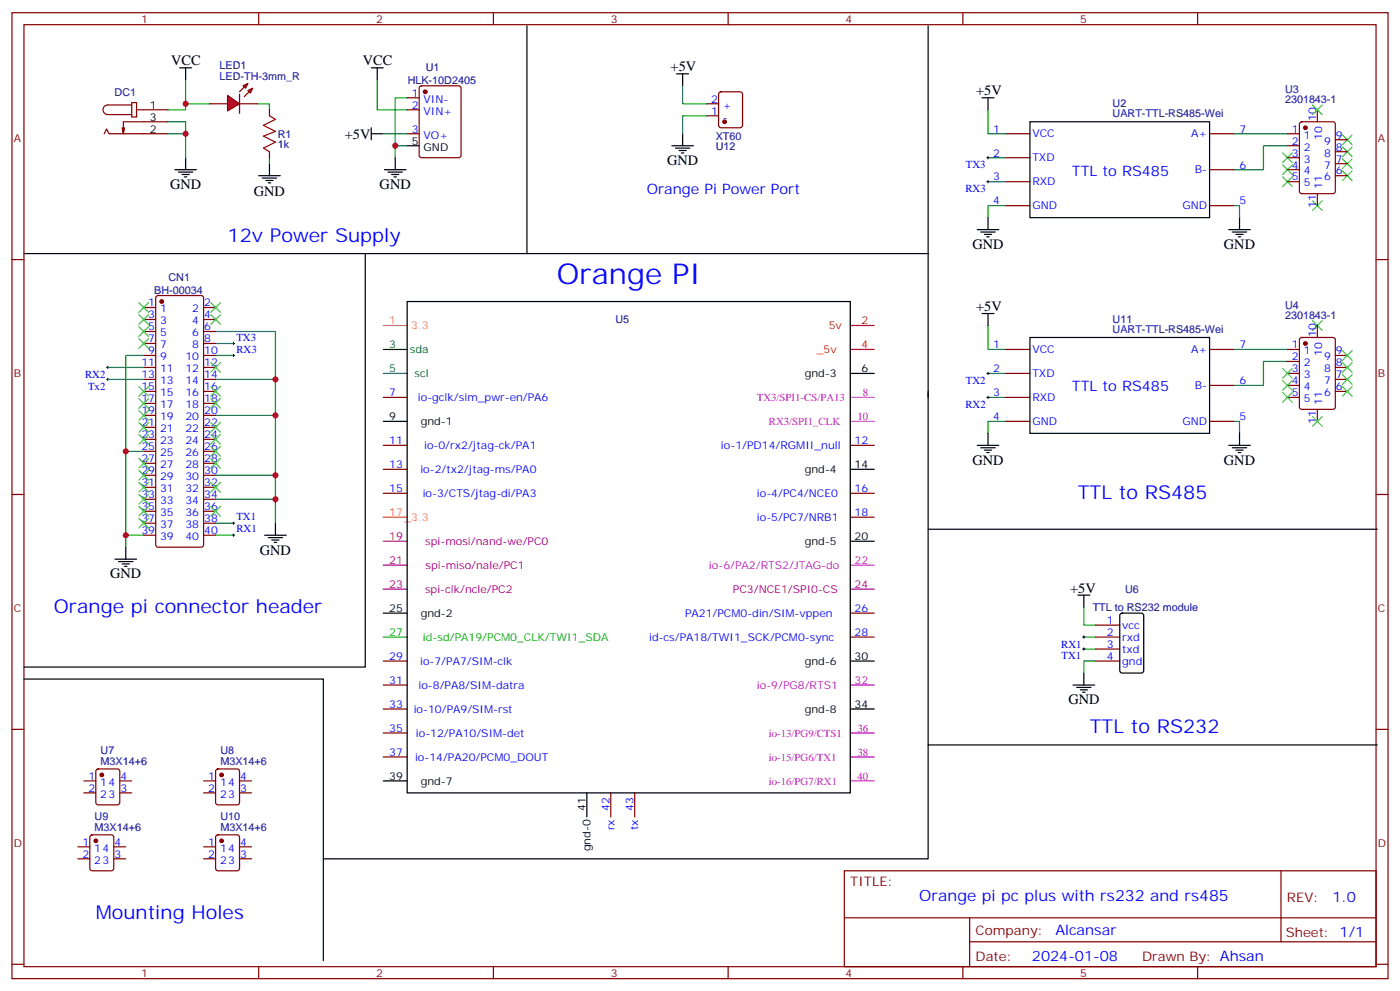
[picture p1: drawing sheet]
<svg xmlns="http://www.w3.org/2000/svg" width="412mm" height="292mm" viewBox="0 0 412 292" stroke-linecap="round" stroke-linejoin="round" font-family="sans-serif">
<g fill="none" stroke="#870000" stroke-width=".35">
<path d="M3.5 3.7h405.4v284.4h-405.4zM7.1 7.3h398.2v277.3h-398.2zM76.2 3.7v3.6M145.3 3.7v3.6M214.5 3.7v3.6M283.6 3.7v3.6M352.8 3.7v3.6M30.7 39.4l.7-1.4 .7 1.4h17.3M36.7 37.6l-.4 1.8M38.8 30.2h1.4v4.2h-1.4zM38.8 30.9h-7.1a1.41 1.41 0 0 0-1.4 1.4 1.41 1.41 0 0 0 1.4 1.4h7.1M40.2 32.3h9.2"/>
<path d="M49.4 35.8h-13.1v3.6l-.3-1.8M119.9 39.4h3.6M119.9 32.3h3.6M119.9 28.8h3.6M123.7 25.5l.5-.2h10.9l.7 .4v20l-.4 .7h-11.2l-.7-.4v-20zM296.3 39.4h7.1M356.3 39.4h7.1M379.2 39.4h3.6M383 36l.5-.2h9.1l.7 .5v20l-.4 .7h-9.4l-.7-.5v-20zM388.1 32.3v3.5M296.3 46.4h7.1M296.3 53.5h7.1"/>
<path d="M356.3 50h7.1M379.2 46.4h3.6M379.2 53.5h3.6M379.2 50h3.6M379.2 42.9h3.6M388.1 57v3.5M393.3 41.1h3.6M393.3 44.7h3.6M393.3 48.2h3.6M393.3 51.7h3.6M3.5 76.4h3.6M296.3 60.5h7.1"/>
<path d="M356.3 60.5h7.1M405.3 76.4h3.6M42.3 90.5h3.6M42.3 94.1h3.6M42.3 97.6h3.6M46.1 87.2l.5-.2h12.7l.5 .2 .2 .5v72.7l-.3 .5-.4 .2h-12.7l-.5-.3-.2-.4v-72.7zM60 90.5h3.5M60 94.1h3.5M60 97.6h3.5M42.3 101.1h3.6M42.3 104.6h3.6M42.3 108.2h3.6"/>
<path d="M42.3 111.7h3.6M42.3 115.2h3.6M42.3 118.7h3.6M60 101.1h3.5M60 104.6h3.5M60 108.2h3.5M60 111.7h3.5M60 115.2h3.5M60 118.7h3.5M112.9 117h7M42.3 139.9h3.6M42.3 136.4h3.6"/>
<path d="M42.3 132.9h3.6M42.3 129.3h3.6M42.3 122.3h3.6M42.3 125.8h3.6M60 139.9h3.5M60 136.4h3.5M60 132.9h3.5M60 129.3h3.5M60 122.3h3.5M60 125.8h3.5M112.9 131.1h7M112.9 138.1h7"/>
<path d="M250.5 131.1h7M3.5 145.6h3.6M42.3 157.6h3.6M42.3 154h3.6M42.3 150.5h3.6M42.3 147h3.6M42.3 143.4h3.6M60 157.6h3.5M60 154h3.5M60 150.5h3.5M60 147h3.5M60 143.4h3.5"/>
<path d="M112.9 145.2h7M250.5 145.2h7M250.5 152.3h7M405.3 145.6h3.6M112.9 194.6h7M250.5 187.5h7M250.5 180.5h7M322.8 184h7M322.8 187.5h7M322.8 191.1h7M322.8 194.6h7M3.5 214.7h3.6"/>
<path d="M112.9 201.6h7M112.9 208.7h7M112.9 215.8h7M405.3 214.7h3.6M24.7 229.9h3.5M24.7 233.4h3.5M28.5 226.5l.4-.2h5.7l.6 .5 .1 9.4-.5 .7h-5.9l-.6-.4-.1-9.5zM35.3 229.9h3.5M35.3 233.4h3.5M60 229.9h3.5M60 233.4h3.5M63.7 226.5l.5-.2h5.6l.7 .5 .1 9.4-.5 .7h-5.9l-.6-.4-.1-9.5z"/>
<path d="M70.6 229.9h3.5M70.6 233.4h3.5M112.9 222.8h7M179.9 233.4v7.1M187 233.4v7.1M22.9 249.3h3.6M22.9 252.8h3.6M26.7 246l.5-.3h5.6l.7 .5v9.4l-.4 .7h-5.9l-.7-.4v-9.4zM33.5 249.3h3.5M33.5 252.8h3.5M60 249.3h3.5M60 252.8h3.5"/>
<path d="M63.7 246l.5-.3h5.6l.7 .5 .1 9.4-.5 .7h-5.9l-.6-.4-.1-9.4zM70.6 249.3h3.5M70.6 252.8h3.5M248.7 256.3h156.6v28.3h-156.6zM377.3 256.4v20.8M248.7 270.2h156.5M285.6 277.2h119.6M285.6 270.2v14.1M3.5 283.8h3.6M76.2 284.6v3.5M145.3 284.6v3.5M214.5 284.6v3.5"/>
<path d="M283.6 284.6v3.5M352.8 284.6v3.5M405.3 283.8h3.6"/>
</g>
<g fill="none" stroke="#000" stroke-width=".35">
<path d="M52.9 20h3.5M54.7 20v3.5M109.4 20h3.5M111.1 20v3.5M109.4 39.4h3.5M109.4 37.6v3.5M289.3 28.8h3.5M291 28.8v3.5M303.4 35.8h52.9v28.3h-52.9zM51.5 50h6.4M52.6 50.7h4.2M53.6 51.4h2.1"/>
<path d="M54.3 52.1h.7M54.7 46.4v3.6M76.2 51.7h6.3M77.3 52.4h4.2M78.3 53.1h2.1M79 53.8h.7M79.4 48.2v3.5M113.2 50h6.4M114.3 50.7h4.2M115.4 51.4h2.1M116.1 52.1h.7M116.4 46.4v3.6"/>
<path d="M119.9 42.9h3.6M287.9 67.6h6.3M288.9 68.3h4.3M290 69h2.1M290.7 69.7h.7M291 64.1v3.5M361.9 67.6h6.4M363 68.3h4.2M364.1 69h2.1M364.8 69.7h.7M365.1 64.1v3.5M119.9 88.8h130.6v144.6h-130.6z"/>
<path d="M250.5 109.9h7M112.9 124h7M250.5 138.1h7M78 157.6h6.3M79 158.3h4.3M80.1 159h2.1M80.8 159.7h.7M81.1 154v3.6M250.5 159.3h7M33.9 164.6h6.3M34.9 165.3h4.3M36 166h2.1"/>
<path d="M36.7 166.7h.7M37 161.1v3.5M317.5 175.2h3.5M319.3 175.2v3.5M112.9 180.5h7M250.5 194.6h7M319.3 198.1v3.5M330.1 180.7l.5-.2h5.6l.6 .4 .1 16.5-.5 .7h-5.8l-.7-.4-.1-16.5zM250.5 208.7h7M316.1 201.6h6.3M317.1 202.4h4.3M318.2 203.1h2.1"/>
<path d="M318.9 203.8h.7M112.9 229.9h7M172.9 233.4v7.1"/>
</g>
<g fill="#870000" stroke="#870000" stroke-width=".35">
<circle cx="47.6" cy="88.8" r=".53"/>
<circle cx="125.2" cy="27" r=".53"/>
<circle cx="65.3" cy="228.1" r=".53"/>
<circle cx="384.5" cy="37.6" r=".53"/>
<circle cx="30" cy="228.1" r=".53"/>
<circle cx="28.2" cy="247.5" r=".53"/>
<circle cx="65.3" cy="247.5" r=".53"/>
</g>
<path d="M112.9 95.8h7" fill="none" stroke="#f63" stroke-width=".35"/>
<path d="M250.5 95.8h7M250.5 102.9h7" fill="none" stroke="#f00" stroke-width=".35"/>
<path d="M112.9 102.9h7" fill="none" stroke="#060" stroke-width=".35"/>
<path d="M112.9 109.9h7" fill="none" stroke="#063" stroke-width=".35"/>
<path d="M250.5 117h7M250.5 124h7M250.5 166.4h7M250.5 201.6h7M250.5 215.8h7M250.5 222.8h7M250.5 229.9h7" fill="none" stroke="#c0f" stroke-width=".35"/>
<path d="M112.9 152.3h7" fill="none" stroke="#f60" stroke-width=".35"/>
<path d="M112.9 159.3h7M112.9 166.4h7M112.9 173.4h7M250.5 173.4h7" fill="none" stroke="#906" stroke-width=".35"/>
<path d="M112.9 187.5h7" fill="none" stroke="#090" stroke-width=".35"/>
<g fill="none" stroke="#000" stroke-width=".29">
<path d="M290.7 46.4h.7M290.7 53.5h.7M291 46.1v.7M291 53.1v.7M31.4 111.7h.7M31.4 108.2h.7M31.7 107.8v.7M31.7 111.3v.7M68.4 104.6h.7M68.4 101.1h.7M68.8 100.8v.7M68.8 104.3v.7"/>
<path d="M68.4 157.6h.7M68.4 154h.7M68.8 153.7v.7M68.8 157.2v.7M318.9 191.1h.7M318.9 187.5h.7M319.3 187.2v.7M319.3 190.7v.7"/>
</g>
<g fill="none" stroke="#008700" stroke-width=".35">
<path d="M49.4 35.8h5.3v10.6M49.4 39.4h5.3M54.7 23.5v8.8h-5.3M54.7 30.6h7M75.8 30.6h3.6v1.7M111.1 23.5v8.8h8.8M112.9 39.4h7M119.9 28.8h-3.5v17.6M291 32.3v7.1h5.3M363.4 39.4h15.8M79.4 46.4v1.8M116.4 42.9h3.5"/>
<path d="M291 46.4h5.3M291 53.5h5.3M379.2 42.9h-7v7.1h-8.8M296.3 60.5h-5.3v3.6M363.4 60.5h1.7v3.6M63.5 97.6h17.6v14.1h-17.6M31.7 108.2h10.6M31.7 111.7h10.6M42.3 104.6h-5.3v28.3M63.5 101.1h5.3M63.5 104.6h5.3M81.1 111.7v10.6h-17.6"/>
<path d="M42.3 132.9h-5.3v24.7M81.1 122.3v17.6h-17.6M81.1 139.9v7.1h-17.6M42.3 157.6h-5.3v3.5M63.5 154h5.3M63.5 157.6h5.3M81.1 147v7M319.3 178.7v5.3h3.5M319.3 187.5h3.5M319.3 191.1h3.5M322.8 194.6h-3.5v3.5"/>
</g>
<g fill="none" stroke="#3c3" stroke-width=".35">
<path d="M386.6 30.9l2.9 2.8M389.5 30.9l-2.9 2.8M395.5 39.7l2.8 2.8M398.3 39.7l-2.8 2.8M377.8 45l2.8 2.8M377.8 48.5l2.8 2.9M377.8 52.1l2.8 2.8M380.6 45l-2.8 2.8M380.6 48.5l-2.8 2.9M380.6 52.1l-2.8 2.8M386.6 59.1l2.9 2.8M389.5 59.1l-2.9 2.8"/>
<path d="M395.5 50.3l2.8 2.8M395.5 46.8l2.8 2.8M395.5 43.3l2.8 2.8M398.3 50.3l-2.8 2.8M398.3 46.8l-2.8 2.8M398.3 43.3l-2.8 2.8M40.9 89.1l2.8 2.8M40.9 92.6l2.8 2.9M40.9 96.2l2.8 2.8M40.9 99.7l2.8 2.8M43.7 89.1l-2.8 2.8M43.7 92.6l-2.8 2.9"/>
<path d="M43.7 96.2l-2.8 2.8M43.7 99.7l-2.8 2.8M62.1 89.1l2.8 2.8M62.1 92.6l2.8 2.9M64.9 89.1l-2.8 2.8M64.9 92.6l-2.8 2.9M40.9 113.8l2.8 2.8M40.9 117.3l2.8 2.9M43.7 113.8l-2.8 2.8M43.7 117.3l-2.8 2.9M62.1 106.8l2.8 2.8M62.1 113.8l2.8 2.8"/>
<path d="M62.1 117.3l2.8 2.9M64.9 106.8l-2.8 2.8M64.9 113.8l-2.8 2.8M64.9 117.3l-2.8 2.9M40.9 120.9l2.8 2.8M40.9 127.9l2.8 2.8M40.9 124.4l2.8 2.8M40.9 135l2.8 2.8M40.9 138.5l2.8 2.8M43.7 127.9l-2.8 2.8M43.7 135l-2.8 2.8M43.7 138.5l-2.8 2.8"/>
<path d="M43.7 120.9l-2.8 2.8M43.7 124.4l-2.8 2.8M62.1 124.4l2.8 2.8M62.1 127.9l2.8 2.8M62.1 131.4l2.8 2.9M62.1 135l2.8 2.8M64.9 124.4l-2.8 2.8M64.9 127.9l-2.8 2.8M64.9 131.4l-2.8 2.9M64.9 135l-2.8 2.8M40.9 142l2.8 2.9M40.9 145.6l2.8 2.8"/>
<path d="M40.9 149.1l2.8 2.8M40.9 152.6l2.8 2.8M43.7 149.1l-2.8 2.8M43.7 152.6l-2.8 2.8M43.7 142l-2.8 2.9M43.7 145.6l-2.8 2.8M62.1 142l2.8 2.9M62.1 149.1l2.8 2.8M64.9 142l-2.8 2.9M64.9 149.1l-2.8 2.8"/>
</g>
<g fill="#f00" stroke="#870000" stroke-width=".35">
<path d="M67 28.1l3.6 2.5-3.6 2.1z"/>
<path d="M70.6 27.7v5.7z"/>
</g>
<g fill="#870000" stroke="#870000" stroke-width=".35">
<path d="M70.6 27l1.4-1.4z"/>
<path d="M73.4 27l-1.4 1.4z"/>
</g>
<g fill="#f00" stroke="#870000" stroke-width=".35">
<path d="M71.6 25.3l1.4-.7-.7 1.4z"/>
<path d="M73 26.7l1.4-.7-.7 1.4z"/>
</g>
<g fill="none" stroke="#870000" stroke-width=".35">
<path d="M61.7 30.6h5.3M70.6 30.6h5.2M79.4 32.3v1.8M208.1 30.6h3.6M208.1 34.1h3.6M211.9 27.2l.5-.2h5.6l.7 .5v9.4l-.4 .7h-5.9l-.7-.5v-9.4zM79.4 44.7v1.7M383 99.5l.5-.2h9.1l.7 .5v20l-.4 .7h-9.4l-.7-.5v-20zM388.1 95.8v3.5M296.3 117h7.1M296.3 109.9h7.1M296.3 102.9h7.1"/>
<path d="M356.3 113.5h7.1M356.3 102.9h7.1M379.2 117h3.6M379.2 113.5h3.6M379.2 109.9h3.6M379.2 106.4h3.6M379.2 102.9h3.6M393.3 104.6h3.6M393.3 108.2h3.6M393.3 111.7h3.6M393.3 115.2h3.6M296.3 124h7.1"/>
<path d="M356.3 124h7.1M388.1 120.5v3.5"/>
</g>
<path d="M79.4 34.1l1.7 1-3.5 1.8 3.5 1.8-3.5 1.4 3.5 1.7-3.5 1.8 1.8 1.1" fill="none" stroke="#a10000" stroke-width=".35"/>
<g fill="none" stroke="#000" stroke-width=".35">
<path d="M155.2 7.6v67h-148.1M273.4 7.6v67M199.3 21.7h3.5M201.1 21.7v3.6M201.1 39.4v3.5M197.9 42.9h6.4M199 43.6h4.2M200 44.3h2.1M200.7 45h.7M107.6 74.6v121.8h-100.5M155.2 74.6h118.2M273.4 74.6v42.4"/>
<path d="M289.3 92.3h3.5M291 92.3v3.5M303.4 99.3h52.9v28.3h-52.9zM273.4 115.2v104.1h132.3M287.9 131.1h6.3M288.9 131.8h4.3M290 132.5h2.1M290.7 133.2h.7M291 127.6v3.5M361.9 131.1h6.4M363 131.8h4.2M364.1 132.5h2.1"/>
<path d="M364.8 133.2h.7M365.1 127.6v3.5M273.4 155.8h132.3M7.1 199.9h88.1v82.9M273.4 219.3v33.5h-178.2"/>
</g>
<g fill="none" stroke="#3c3" stroke-width=".35">
<path d="M386.6 94.4l2.9 2.8M389.5 94.4l-2.9 2.8M377.8 115.6l2.8 2.8M377.8 112l2.8 2.9M377.8 108.5l2.8 2.8M380.6 115.6l-2.8 2.8M380.6 112l-2.8 2.9M380.6 108.5l-2.8 2.8M395.5 106.8l2.8 2.8M395.5 103.2l2.8 2.8M395.5 110.3l2.8 2.8M395.5 113.8l2.8 2.8"/>
<path d="M398.3 106.8l-2.8 2.8M398.3 103.2l-2.8 2.8M398.3 110.3l-2.8 2.8M398.3 113.8l-2.8 2.8M386.6 122.6l2.9 2.8M389.5 122.6l-2.9 2.8"/>
</g>
<path d="M201.1 25.3v5.3h7M208.1 34.1h-7v5.3M291 95.8v7.1h5.3M291 117h5.3M291 109.9h5.3M363.4 102.9h15.8M379.2 106.4h-7v7.1h-8.8M296.3 124h-5.3v3.6M363.4 124h1.7v3.6" fill="none" stroke="#008700" stroke-width=".35"/>
<g fill="#870000" stroke="#870000" stroke-width=".35">
<circle cx="384.5" cy="101.1" r=".53"/>
<circle cx="213.4" cy="35.8" r=".53"/>
</g>
<path d="M290.7 117h.7M290.7 109.9h.7M291 109.6v.7M291 116.6v.7" fill="none" stroke="#000" stroke-width=".29"/>
<g fill="#c00">
<circle cx="116.4" cy="42.9" r=".88"/>
<circle cx="54.7" cy="39.4" r=".88"/>
<circle cx="81.1" cy="111.7" r=".88"/>
<circle cx="81.1" cy="122.3" r=".88"/>
<circle cx="81.1" cy="139.9" r=".88"/>
<circle cx="81.1" cy="147" r=".88"/>
<circle cx="37" cy="157.6" r=".88"/>
<circle cx="37" cy="132.9" r=".88"/>
<circle cx="54.7" cy="30.6" r=".88"/>
</g>
<text font-size="8.5" fill="#00f" x="164" y="83.5">Orange PI</text>
<g font-size="5.6" fill="#00f">
<text x="67" y="71.1">12v Power Supply</text>
<text x="317.5" y="147">TTL to RS485</text>
<text x="15.9" y="180.5">Orange pi connector header</text>
<text x="321" y="215.8">TTL to RS232</text>
<text x="28.2" y="270.4">Mounting Holes</text>
</g>
<text font-size="4.6" fill="#00f" x="270.8" y="265.4">Orange pi pc plus with rs232 and rs485</text>
<g font-size="4.2">
<text x="50.4" y="19.3">VCC</text>
<text x="106.9" y="19.3">VCC</text>
<text x="197.6" y="21">+5V</text>
<text x="287.5" y="28.1">+5V</text>
<text x="101.5" y="40.8">+5V</text>
<text x="196.5" y="48.5">GND</text>
<text x="50.1" y="55.6">GND</text>
<text x="74.8" y="57.8">GND</text>
<text x="111.8" y="55.6">GND</text>
<text x="286.5" y="73.2">GND</text>
<text x="360.5" y="73.2">GND</text>
<text x="287.5" y="91.6">+5V</text>
<text x="286.5" y="136.7">GND</text>
<text x="360.5" y="136.7">GND</text>
<text x="76.5" y="163.5">GND</text>
<text x="32.5" y="170.3">GND</text>
<text x="315.3" y="174.5">+5V</text>
<text x="314.7" y="207.3">GND</text>
</g>
<g font-size="4.2" fill="#00f">
<text x="315.7" y="51.7">TTL to RS485</text>
<text x="190.5" y="57">Orange Pi Power Port</text>
<text x="315.7" y="115.2">TTL to RS485</text>
<text x="392.5" y="265.6">1.0</text>
<text x="310.9" y="275.2">Alcansar</text>
<text x="304" y="283">2024-01-08</text>
</g>
<g font-size="3.9" fill="#800">
<text x="250.5" y="260.9">TITLE:</text>
<text x="379.1" y="265.6">REV:</text>
<text x="287.4" y="275.1">Company:</text>
<text x="378.7" y="275.7">Sheet: 1/1</text>
<text x="287.4" y="282.8">Date:</text>
<text x="336.4" y="282.9">Drawn By: Ahsan</text>
</g>
<g font-size="3.2" fill="#800">
<text x="41.6" y="6.7">1</text>
<text x="110.8" y="6.7">2</text>
<text x="179.9" y="6.7">3</text>
<text x="249.1" y="6.7">4</text>
<text x="318.2" y="6.7">5</text>
<text x="4.1" y="41.8">A</text>
<text x="405.9" y="41.8">A</text>
<text x="4.1" y="111">B</text>
<text x="405.9" y="111">B</text>
<text x="4.1" y="180.1">C</text>
<text x="405.9" y="180.1">C</text>
<text x="4.1" y="249.3">D</text>
<text x="405.9" y="249.3">D</text>
<text x="41.6" y="287.5">1</text>
<text x="110.8" y="287.5">2</text>
<text x="179.9" y="287.5">3</text>
<text x="249.1" y="287.5">4</text>
<text x="318.2" y="287.5">5</text>
</g>
<g font-size="3.2" fill="#000080">
<text x="64.7" y="23.5">LED-TH-3mm_R</text>
<text x="64.7" y="20.3">LED1</text>
<text x="125.4" y="20.9">U1</text>
<text x="33.8" y="28.2">DC1</text>
<text x="120.1" y="24.7">HLK-10D2405</text>
<text x="378.5" y="27.3">U3</text>
<text x="327.8" y="34.6">UART-TTL-RS485-Wei</text>
<text x="327.8" y="31.5">U2</text>
<text x="378.5" y="30.4">2301843-1</text>
<text x="81.8" y="40.5">R1</text>
<text x="210.8" y="41.1">XT60</text>
<text x="81.8" y="43.7">1k</text>
<text x="210.8" y="44.1">U12</text>
<text x="49.6" y="82.7">CN1</text>
<text x="45.4" y="86.5">BH-00034</text>
<text x="181.3" y="95.2">U5</text>
<text x="327.8" y="95">U11</text>
<text x="378.5" y="93.9">2301843-1</text>
<text x="378.5" y="90.8">U4</text>
<text x="327.8" y="98.1">UART-TTL-RS485-Wei</text>
<text x="321.9" y="179.9">TTL to RS232 module</text>
<text x="331.4" y="174.6">U6</text>
<text x="29.6" y="225.2">M3X14+6</text>
<text x="29.6" y="222">U7</text>
<text x="64.9" y="225.2">M3X14+6</text>
<text x="64.9" y="222">U8</text>
<text x="27.9" y="244.6">M3X14+6</text>
<text x="27.9" y="241.4">U9</text>
<text x="64.9" y="244.6">M3X14+6</text>
<text x="64.9" y="241.4">U10</text>
</g>
<g font-size="3.2" fill="#00f">
<text x="121.3" y="28.4">1</text>
<text x="121.3" y="32">2</text>
<text x="124.8" y="30.2">VIN-</text>
<text x="124.8" y="33.7">VIN+</text>
<text x="209.5" y="33.7">1</text>
<text x="209.5" y="30.2">2</text>
<text x="213" y="35.5">-</text>
<text x="213" y="32">+</text>
<text x="387.7" y="35.7" transform="rotate(-90 387.7 35.7)">10</text>
<text x="121.3" y="39">3</text>
<text x="124.8" y="40.8">VO+</text>
<text x="292.6" y="39">1</text>
<text x="304.1" y="40.4">VCC</text>
<text x="350.8" y="40.4">A+</text>
<text x="365.1" y="39">7</text>
<text x="380.6" y="39">1</text>
<text x="384.1" y="40.8">1</text>
<text x="389.5" y="41.2" transform="rotate(-90 389.5 41.2)">10</text>
<text x="393.5" y="40.8">9</text>
<text x="292.6" y="46.1">2</text>
<text x="304.1" y="47.5">TXD</text>
<text x="380.6" y="46.1">3</text>
<text x="380.6" y="42.5">2</text>
<text x="384.1" y="47.8">3</text>
<text x="384.1" y="44.3">2</text>
<text x="390" y="42.5">9</text>
<text x="390" y="46.1">8</text>
<text x="393.5" y="44.3">8</text>
<text x="393.5" y="47.8">7</text>
<text x="284.5" y="49.4">TX3</text>
<text x="292.6" y="53.1">3</text>
<text x="352" y="51">B-</text>
<text x="365.1" y="49.6">6</text>
<text x="380.6" y="53.1">5</text>
<text x="380.6" y="49.6">4</text>
<text x="384.1" y="51.4">4</text>
<text x="390" y="49.6">7</text>
<text x="390" y="53.1">6</text>
<text x="393.5" y="51.4">6</text>
<text x="284.4" y="56.6">RX3</text>
<text x="304.1" y="54.5">RXD</text>
<text x="384.1" y="54.9">5</text>
<text x="389.5" y="55.7" transform="rotate(-90 389.5 55.7)">11</text>
<text x="292.6" y="60.2">4</text>
<text x="304.1" y="61.6">GND</text>
<text x="348.3" y="61.6">GND</text>
<text x="365.1" y="60.2">5</text>
<text x="387.7" y="61.2" transform="rotate(-90 387.7 61.2)">11</text>
<text x="43.7" y="90.2">1</text>
<text x="43.7" y="93.7">3</text>
<text x="47.2" y="91.9">1</text>
<text x="47.2" y="95.5">3</text>
<text x="56.7" y="95.5">4</text>
<text x="56.7" y="91.9">2</text>
<text x="60.1" y="93.7">4</text>
<text x="60.1" y="90.2">2</text>
<text x="43.7" y="97.2">5</text>
<text x="43.7" y="100.8">7</text>
<text x="47.2" y="99">5</text>
<text x="56.7" y="99">6</text>
<text x="60.1" y="100.8">8</text>
<text x="60.1" y="97.2">6</text>
<text x="69.6" y="100.3">TX3</text>
<text x="387.7" y="99.2" transform="rotate(-90 387.7 99.2)">10</text>
<text x="41.7" y="107.8">11</text>
<text x="43.7" y="104.3">9</text>
<text x="47.2" y="102.5">7</text>
<text x="47.2" y="106">9</text>
<text x="54.6" y="106">10</text>
<text x="56.7" y="102.5">8</text>
<text x="60.1" y="107.8">12</text>
<text x="60.1" y="104.3">10</text>
<text x="69.6" y="103.8">RX3</text>
<text x="292.6" y="102.5">1</text>
<text x="304.1" y="103.9">VCC</text>
<text x="350.8" y="103.9">A+</text>
<text x="365.1" y="102.5">7</text>
<text x="380.6" y="106">2</text>
<text x="380.6" y="102.5">1</text>
<text x="384.1" y="107.8">2</text>
<text x="384.1" y="104.3">1</text>
<text x="389.5" y="104.7" transform="rotate(-90 389.5 104.7)">10</text>
<text x="390" y="106">9</text>
<text x="393.5" y="104.3">9</text>
<text x="393.5" y="107.8">8</text>
<text x="25.1" y="111.2">RX2</text>
<text x="41.7" y="111.3">13</text>
<text x="47.2" y="109.6">11</text>
<text x="47.2" y="113.1">13</text>
<text x="54.6" y="113.1">14</text>
<text x="54.6" y="109.6">12</text>
<text x="60.1" y="111.3">14</text>
<text x="284.5" y="112.9">TX2</text>
<text x="292.6" y="109.6">2</text>
<text x="304.1" y="111">TXD</text>
<text x="365.1" y="113.1">6</text>
<text x="380.6" y="113.1">4</text>
<text x="380.6" y="109.6">3</text>
<text x="384.1" y="111.3">3</text>
<text x="390" y="109.6">8</text>
<text x="390" y="113.1">7</text>
<text x="393.5" y="111.3">7</text>
<text x="25.9" y="114.8">Tx2</text>
<text x="41.7" y="114.9">15</text>
<text x="41.7" y="118.4">17</text>
<text x="47.2" y="116.6">15</text>
<text x="54.6" y="116.6">16</text>
<text x="60.1" y="118.4">18</text>
<text x="60.1" y="114.9">16</text>
<text x="114.7" y="116.6">7</text>
<text x="123.1" y="118">io-gclk/sim_pwr-en/PA6</text>
<text x="292.6" y="116.6">3</text>
<text x="304.1" y="118">RXD</text>
<text x="352" y="114.5">B-</text>
<text x="380.6" y="116.6">5</text>
<text x="384.1" y="118.4">5</text>
<text x="384.1" y="114.9">4</text>
<text x="389.5" y="119.2" transform="rotate(-90 389.5 119.2)">11</text>
<text x="390" y="116.6">6</text>
<text x="393.5" y="114.9">6</text>
<text x="41.7" y="121.9">19</text>
<text x="41.7" y="125.4">21</text>
<text x="47.2" y="120.2">17</text>
<text x="47.2" y="123.7">19</text>
<text x="54.6" y="123.7">20</text>
<text x="54.6" y="120.2">18</text>
<text x="60.1" y="125.4">22</text>
<text x="60.1" y="121.9">20</text>
<text x="284.4" y="120.1">RX2</text>
<text x="292.6" y="123.7">4</text>
<text x="304.1" y="125.1">GND</text>
<text x="348.3" y="125.1">GND</text>
<text x="365.1" y="123.7">5</text>
<text x="387.7" y="124.7" transform="rotate(-90 387.7 124.7)">11</text>
<text x="41.7" y="129">23</text>
<text x="47.2" y="127.2">21</text>
<text x="47.2" y="130.7">23</text>
<text x="54.6" y="130.7">24</text>
<text x="54.6" y="127.2">22</text>
<text x="60.1" y="129">24</text>
<text x="114.7" y="130.7">11</text>
<text x="251.7" y="130.7">12</text>
<text x="41.7" y="132.5">25</text>
<text x="41.7" y="136">27</text>
<text x="47.2" y="134.3">25</text>
<text x="47.2" y="137.8">27</text>
<text x="54.6" y="137.8">28</text>
<text x="54.6" y="134.3">26</text>
<text x="60.1" y="136">28</text>
<text x="60.1" y="132.5">26</text>
<text x="114.7" y="137.8">13</text>
<text x="124.9" y="132.2">io-0/rx2/jtag-ck/PA1</text>
<text x="212.4" y="132.2">io-1/PD14/RGMII_null</text>
<text x="41.7" y="139.6">29</text>
<text x="41.7" y="143.1">31</text>
<text x="47.2" y="141.3">29</text>
<text x="54.6" y="141.3">30</text>
<text x="60.1" y="143.1">32</text>
<text x="60.1" y="139.6">30</text>
<text x="123.8" y="139.2">io-2/tx2/jtag-ms/PA0</text>
<text x="41.7" y="146.6">33</text>
<text x="47.2" y="144.9">31</text>
<text x="47.2" y="148.4">33</text>
<text x="54.6" y="148.4">34</text>
<text x="54.6" y="144.9">32</text>
<text x="60.1" y="146.6">34</text>
<text x="114.7" y="144.9">15</text>
<text x="124.5" y="146.3">io-3/CTS/jtag-di/PA3</text>
<text x="223" y="146.3">io-4/PC4/NCE0</text>
<text x="251.7" y="144.9">16</text>
<text x="41.7" y="150.1">35</text>
<text x="41.7" y="153.7">37</text>
<text x="47.2" y="151.9">35</text>
<text x="47.2" y="155.4">37</text>
<text x="54.6" y="155.4">38</text>
<text x="54.6" y="151.9">36</text>
<text x="60.1" y="153.7">38</text>
<text x="60.1" y="150.1">36</text>
<text x="69.6" y="153.2">TX1</text>
<text x="223" y="153.3">io-5/PC7/NRB1</text>
<text x="251.7" y="151.9">18</text>
<text x="41.7" y="157.2">39</text>
<text x="47.2" y="159">39</text>
<text x="54.6" y="159">40</text>
<text x="60.1" y="157.2">40</text>
<text x="69.6" y="156.7">RX1</text>
<text x="201.8" y="181.5">PA21/PCM0-din/SIM-vppen</text>
<text x="251.7" y="180.1">26</text>
<text x="326.1" y="183.7">1</text>
<text x="330.6" y="185.1">vcc</text>
<text x="191.2" y="188.6">id-cs/PA18/TWI1_SCK/PCM0-sync</text>
<text x="251.7" y="187.2">28</text>
<text x="312.6" y="190.6">RX1</text>
<text x="326.1" y="187.2">2</text>
<text x="326.1" y="190.7">3</text>
<text x="330.6" y="188.6">rxd</text>
<text x="114.7" y="194.2">29</text>
<text x="123.7" y="195.7">io-7/PA7/SIM-clk</text>
<text x="312.7" y="194.1">TX1</text>
<text x="326.1" y="194.2">4</text>
<text x="330.6" y="192.1">txd</text>
<text x="330.6" y="195.7">gnd</text>
<text x="114.7" y="201.3">31</text>
<text x="123.3" y="202.7">io-8/PA8/SIM-datra</text>
<text x="114.7" y="208.4">33</text>
<text x="121.9" y="209.8">io-10/PA9/SIM-rst</text>
<text x="114.7" y="215.4">35</text>
<text x="122.5" y="216.8">io-12/PA10/SIM-det</text>
<text x="114.7" y="222.5">37</text>
<text x="122.3" y="223.9">io-14/PA20/PCM0_DOUT</text>
<text x="26" y="233">2</text>
<text x="26" y="229.5">1</text>
<text x="29.5" y="231.3">14</text>
<text x="35.5" y="229.5">4</text>
<text x="35.5" y="233">3</text>
<text x="61.3" y="233">2</text>
<text x="61.3" y="229.5">1</text>
<text x="64.8" y="231.3">14</text>
<text x="70.7" y="229.5">4</text>
<text x="70.7" y="233">3</text>
<text x="29.5" y="234.8">23</text>
<text x="64.8" y="234.8">23</text>
<text x="179.6" y="238.7" transform="rotate(-90 179.6 238.7)">42</text>
<text x="186.6" y="238.7" transform="rotate(-90 186.6 238.7)">43</text>
<text x="181" y="244.4" transform="rotate(-90 181 244.4)">rx</text>
<text x="188" y="244.3" transform="rotate(-90 188 244.3)">tx</text>
<text x="24.3" y="248.9">1</text>
<text x="27.8" y="250.7">14</text>
<text x="33.7" y="248.9">4</text>
<text x="61.3" y="248.9">1</text>
<text x="64.8" y="250.7">14</text>
<text x="70.7" y="248.9">4</text>
<text x="24.3" y="252.4">2</text>
<text x="27.8" y="254.2">23</text>
<text x="33.7" y="252.4">3</text>
<text x="61.3" y="252.4">2</text>
<text x="64.8" y="254.2">23</text>
<text x="70.7" y="252.4">3</text>
</g>
<g font-size="3.2">
<text x="44.1" y="35.5">3</text>
<text x="44.1" y="32">1</text>
<text x="44.1" y="39">2</text>
<text x="121.3" y="42.5">5</text>
<text x="124.8" y="44.3">GND</text>
<text x="237.1" y="111">gnd-3</text>
<text x="253.7" y="109.6">6</text>
<text x="114.7" y="123.7">9</text>
<text x="123.9" y="125.1">gnd-1</text>
<text x="251.7" y="137.8">14</text>
<text x="237.1" y="139.2">gnd-4</text>
<text x="237.1" y="160.4">gnd-5</text>
<text x="251.7" y="159">20</text>
<text x="114.7" y="180.1">25</text>
<text x="123.9" y="181.5">gnd-2</text>
<text x="237.1" y="195.7">gnd-6</text>
<text x="251.7" y="194.2">30</text>
<text x="237.1" y="209.8">gnd-8</text>
<text x="251.7" y="208.4">34</text>
<text x="114.7" y="229.5">39</text>
<text x="123.9" y="230.9">gnd-7</text>
<text x="172.5" y="238.7" transform="rotate(-90 172.5 238.7)">41</text>
<text x="173.9" y="250.6" transform="rotate(-90 173.9 250.6)">gnd-0</text>
</g>
<text font-size="3.2" fill="#f66" x="114.7" y="95.5">1</text>
<g font-size="3.2" fill="#f00">
<text x="253.7" y="95.5">2</text>
<text x="244.1" y="96.9">5v</text>
<text x="240.6" y="103.9">_5v</text>
<text x="253.7" y="102.5">4</text>
</g>
<g font-size="3.2" fill="#f63">
<text x="121.1" y="96.9">3.3</text>
<text x="114.7" y="151.9">17</text>
<text x="119.1" y="153.3">_3.3</text>
</g>
<g font-size="3.2" fill="#060">
<text x="114.7" y="102.5">3</text>
<text x="120.8" y="103.9">sda</text>
</g>
<g font-size="3.2" fill="#063">
<text x="114.7" y="109.6">5</text>
<text x="122.1" y="111">scl</text>
</g>
<g font-size="3.2" fill="#c0f">
<text x="223" y="118">TX3/SPI1-CS/PA13</text>
<text x="226.5" y="125.1">RX3/SPI1_CLK</text>
<text x="208.8" y="167.4">io-6/PA2/RTS2/JTAG-do</text>
<text x="251.7" y="166">22</text>
<text x="223" y="202.7">io-9/PG8/RTS1</text>
<text x="251.7" y="201.3">32</text>
<text x="226.5" y="216.8">io-13/PG9/CTS1</text>
<text x="226.5" y="223.9">io-15/PG6/TX1</text>
<text x="226.5" y="230.9">io-16/PG7/RX1</text>
</g>
<g font-size="3.2" fill="#c0c">
<text x="254.2" y="116.6">8</text>
<text x="252.6" y="123.7">10</text>
<text x="252.6" y="215.4">36</text>
<text x="252.6" y="222.5">38</text>
<text x="252.6" y="229.5">40</text>
</g>
<g font-size="3.2" fill="#906">
<text x="114.7" y="159">19</text>
<text x="125.2" y="160.4">spi-mosi/nand-we/PC0</text>
<text x="114.7" y="166">21</text>
<text x="125.3" y="167.4">spi-miso/nale/PC1</text>
<text x="114.7" y="173.1">23</text>
<text x="251.7" y="173.1">24</text>
<text x="125.2" y="174.5">spi-clk/ncle/PC2</text>
<text x="215.9" y="174.5">PC3/NCE1/SPI0-CS</text>
</g>
<g font-size="3.2" fill="#090">
<text x="114.7" y="187.2">27</text>
<text x="124.6" y="188.6">id-sd/PA19/PCM0_CLK/TWI1_SDA</text>
</g>
</svg>
